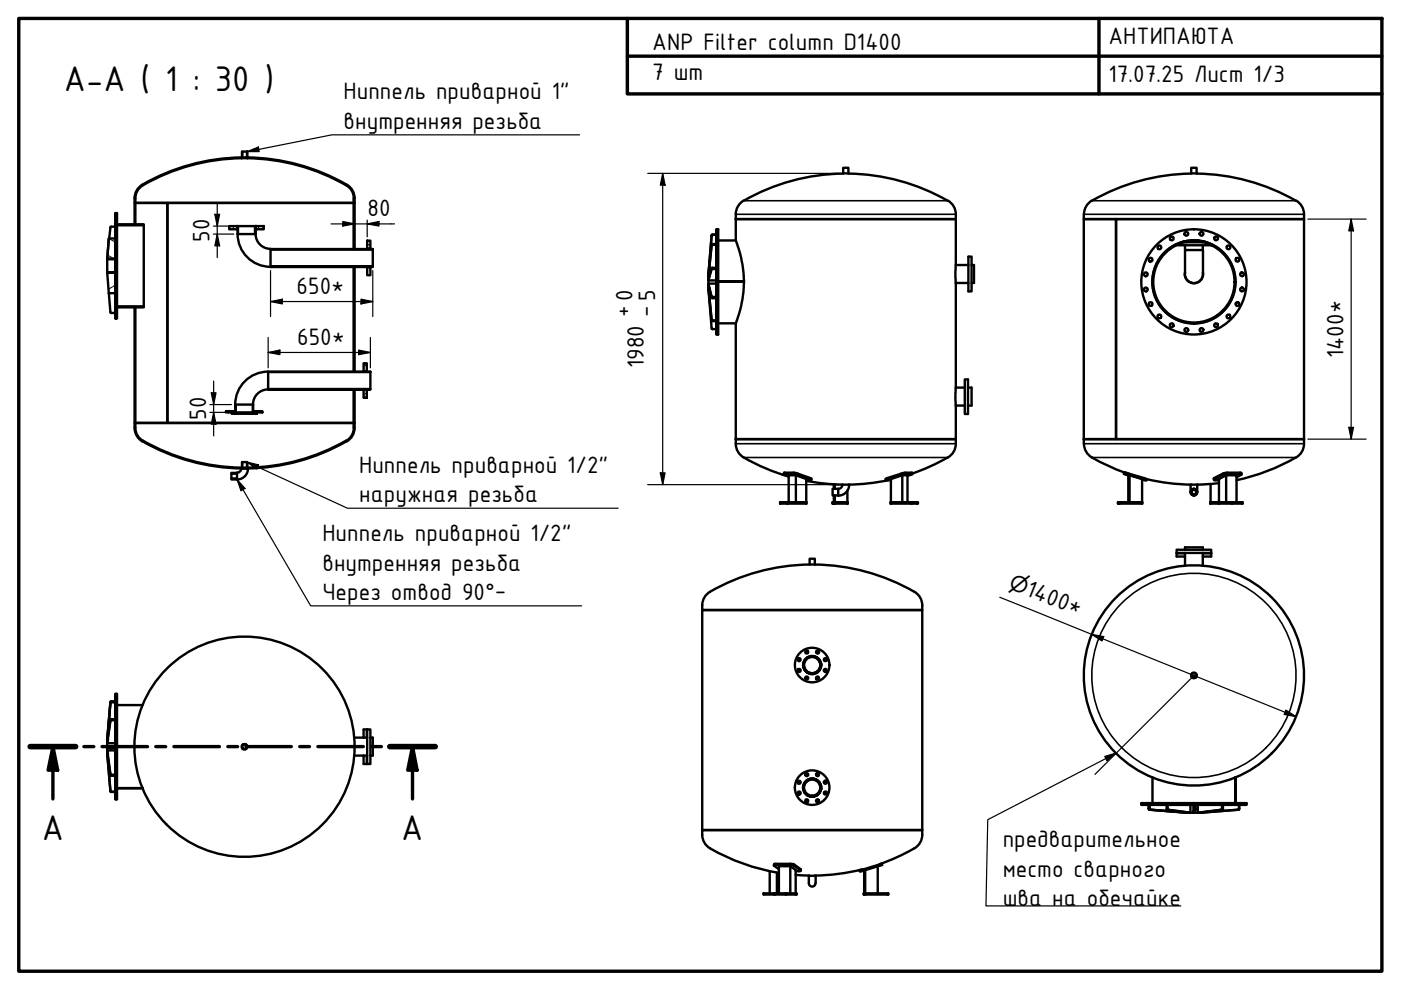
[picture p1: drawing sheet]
<svg xmlns="http://www.w3.org/2000/svg" width="297mm" height="210mm" viewBox="0 0 297 210" stroke-linecap="round" stroke-linejoin="round" font-family="sans-serif">
<!-- layer: Hatch (ISO) -->
<g fill="none" stroke="#000" stroke-width=".21">
<path d="M31.3 38.5l.2 .2M34.2 37.1l.1 .2M37.2 35.9l.1 .2M40.3 34.9v.2M43.5 34.2l.1 .2M46.9 33.7v.1M50.4 33.4l.1 .2M51.4 32.7l-.1 .1M52.4 33.3h.1M54.1 33.5l.1 .2M58 33.8l.1 .3M62.1 34.6l.1 .3"/>
<path d="M66.5 35.9l.1 .3M71.4 38l.1 .3M22.8 54.1l1.4 .8M23.1 50.6l1.3 .7M23.5 54.9l.1 .1M24.3 57.8h.1M24.4 58.3l.2 .3M24.4 52l.2 .3M24.4 45.6l.2 .3M24.6 46.3l.2 .1M25.8 47.6l-.2 .2M28.5 44l.2 .3"/>
<path d="M28.9 40.6l.1 .2M30.3 47.6l-.2 .2M49.7 47.9l-.4 .7M50.4 47.9l.1 .2M54.1 48.7l.1 .1M55 47.9l-.4 .7M61 52.8l-.1 .1M61.8 56.4l-.1 .2M65.5 52.8l-.1 .1M66.3 56.4l-.1 .2M70 52.8l-.2 .1M70.8 56.4l-.1 .2"/>
<path d="M74.5 52.8l-.2 .1M75 50.1l.2 .2M75 45.6l.2 .2M75 59.1l.2 .2M75.3 56.4l-.1 .2M77.9 51.7l.6 .4M78 56.6l.5 .3M79 52.8l-.2 .1M24.4 64.7l.2 .3M24.4 60.5l-1.4 .8M24.6 66.1l.2 .1M26.4 65l-.2 .2"/>
<path d="M28.5 80l.2 .2M28.5 75.5l.2 .2M28.5 71l.2 .2M28.5 66.5l.2 .2M57.4 78.8v.1M61.9 78.8l-.1 .1M66.4 78.8l-.1 .1M70.9 78.8l-.1 .1M75 77.1l.2 .1M75 72.6l.2 .1M75 68.1l.2 .2M75 63.6l.2 .2"/>
<path d="M75.4 78.8l-.1 .1M77.8 77.4l-.7 .3M28.5 89l.2 .2M28.5 84.5l.2 .2M29.3 92.4l-.1 .2M31.9 94.2l-.1 .2M34.8 95.6l-.1 .2M37.8 96.8l-.1 .2M40.9 97.7l-.1 .2M44.2 98.5l-.1 .2M47.5 98.9v.2M48.3 87.2l-.2 .2"/>
<path d="M49.4 87.2l-.1 .2M49.4 87.4l.2 .3M49.9 86.5l.1 .2M51.1 99.2l-.1 .1M51.4 98.7l-.1 .1M52.4 98.5v.1M53.6 87.1l.1 .1M53.9 87.4l.2 .3M54.4 87.2l-.2 .2M54.8 99l-.1 .2M55.4 87.2l-.2 .2M58.3 82.5l-.1 .1"/>
<path d="M58.8 98.6l-.2 .2M62.7 82.5v.1M62.9 97.7l-.1 .2M67.2 82.5l-.1 .1M67.4 96.2l-.1 .3M71.7 82.5l-.1 .1M72.4 93.9l-.1 .3M75 86l.2 .2M76.2 82.5l-.1 .1M77.8 83.3l-.7 .4M49.5 100.3l-.2 .1M49.8 101.4l-.2 .3"/>
</g>
<!-- layer: Visible (ISO) -->
<g fill="none" stroke="#000" stroke-width=".51">
<path d="M51.3 33.4a42.6 42.6 0 0 0-21.6 6.1 3.8 3.8 0 0 0-1.2 3.5h.2a3.9 3.9 0 0 1 2.9-4.4 43.3 43.3 0 0 1 19.7-5.1M51.3 33.4h1.2v.1h-1.2M51.3 33.4v.1M51.3 32.1l.1 1.3zM51.4 32.1h1M52.4 32.1v1.3zM52.4 33.4a43.5 43.5 0 0 1 21.1 5.8M52.4 33.5a42.8 42.8 0 0 1 21.5 6.1 3.2 3.2 0 0 1 1.1 2.4M73.5 39.1a3.6 3.6 0 0 1 1.7 3.9h-.2v-1M178.8 36.8v-1.2h1.1v1.2M179.9 36.8a43.5 43.5 0 0 1 21.1 5.8M179.9 36.8a44.1 44.1 0 0 0-22.2 5.8"/>
<path d="M252.5 36.8a43.5 43.5 0 0 0-21 5.8M252.6 35.6h1.1v1.2h-1.1zM253.7 36.8a43.5 43.5 0 0 1 21.1 5.8M22.7 57.8h1.7zM22.7 55v2.8M23.1 50.6h1.3v4.3h-1.7zM23.1 50.6l-.4 4.3 1.7 .1-1.7-.1M24.4 45.2h.2v22.3h-.2zM24.4 48.1h-1l-.2 2.5M24.6 45.2h.2v2.3h-.2zM24.8 47.6h5.7v.2h-5.7zM24.8 47.5v.1"/>
<path d="M24.8 47.8v17.2M28.5 43h.2v4.5h-.2zM28.5 47.5v.1M28.7 47.5v.1M30.5 47.8v17.2M48.6 47.9h1.7v.7h-1.7zM50.3 47.9h.1M50.3 48.6h.1M50.4 47.9l.1 1.7M50.4 49.6h3.8M50.4 47.9v1.7M50.4 49.6a7 7 0 0 0 6.9 7"/>
<path d="M50.5 47.9h3.6M54.1 49.6v-1.7h.1v1.7M54.2 47.9h1.7v.7h-1.7zM54.2 49.6a3.2 3.2 0 0 0 3.1 3.2M57.4 52.9h21.6v-.1h-21.6v3.8h21.6v-.2h-21.6M75 52.8v-9.8h-39.5v46.7h39.5v-7.1M75 52.8h.1M75 52.8h.2M75.2 52.8v-9.8h-46.5h6.8v46.7M75.2 52.8h.1M77.9 56.6h.6v1.7h-.6zM77.9 51h.6v1.8h-.6z"/>
<path d="M77.9 52.8h.1M78.5 52.8h.1M79 52.9v3.5M150.2 58.3v.2M150.4 58.6h-.2v.6M150.9 50l-.7 8.3M151.8 48.6h.3v22.3h-.3zM151.8 57h-.9l-.7 2.5v-.3M151.8 56.8h-.9l-.7 2.4M151.8 59.5h-1.6v.9l.7 2.8h.9M151.8 49.8h-.8l-.1 .2M151.8 51.9l-.9 .1-.7 6.6v-.1"/>
<path d="M151.8 51.7l-.9 .1-.7 6.7M152.1 48.6h.2v22.3h-.2zM152.3 59.7h5.4M152.3 51h3.7M156 46.5h46.6M157.7 42.5a3.3 3.3 0 0 0-1.7 2.9v5.6l1.2 3.8 .4 2.6 .1 2.8-.1 1.9-.4 2.6-1.2 3.8v25.6a3.3 3.3 0 0 0 1.7 2.9M201 42.5a3.3 3.3 0 0 1 1.6 2.9v36.8M202.6 56.2h2.7M205.3 54.4h.7v7.4h-.7zM206 56.2h.5v3.8h-.5M229.8 46.5h6.8v46.6h-6.8zM229.8 45.4v1.1h46.7"/>
<path d="M231.5 42.5a3.3 3.3 0 0 0-1.7 2.9M236.6 46.5v46.6h39.9h-46.7M249.5 52h7.3M249.5 51.7v.1M250.4 51.4h.2M250.8 51.2h.1M251.2 51.2h.1M251.2 57.8a1.94 1.94 0 0 0 2 2.2 1.94 1.94 0 0 0 1.9-2.2M251.2 58.1v-5.1h3.9v5.1a1.93 1.93 0 0 1-2 1.9 1.93 1.93 0 0 1-1.9-1.9M251.2 52v1M251.3 51.4h3.6M251.9 51.2h2.4"/>
<path d="M253.9 51.2h.1M254 51.2h.1M254 51h.1M255 52v1M255.1 51.2h.1M255.4 51.2h.1M255.7 51.4h.1M256.8 51.7v.1M261.7 59.8a8.6 8.6 0 0 0-12.5-7.7 8.6 8.6 0 0 0-1 14.7 8.6 8.6 0 0 0 13.5-5.9v-1.1M261.9 59.7h-.2h.2M261.9 59.8a8.8 8.8 0 0 0-12.8-7.8 8.8 8.8 0 0 0-1 15 8.8 8.8 0 0 0 13.7-6l.1-1.2M274.8 42.5a3.3 3.3 0 0 1 1.7 2.9v48.7a3.3 3.3 0 0 1-1.7 2.9"/>
<path d="M23.1 62.2h1.3v-4.4h-1.7l.7 8.5 1 .1M24.6 65.2h.2v2.3h-.2zM24.8 65h5.7v.2h-5.7zM24.8 65.2h.1M28.5 65.2h.2v24.5h-.2zM28.5 65.2h.1M28.7 65.2h.1M56.8 78.8a7 7 0 0 0-6.9 7M56.9 78.9l21.6-.1h-21.6v3.8h21.6v-.1h-21.6M75 78.8h.1M75 78.8v-22.2h.2v22.2M75 78.8h.2"/>
<path d="M75.2 78.8h.1M77.1 77h.7v1.8h-.7zM77.1 78.8h.1M77.8 78.8h.1M78.5 78.9v3.6M150.2 60.4l.7 7.6 .9 .1M150.2 61.1v.2M150.2 61.3h.1M150.2 61.3l.7 8.4 .9 .1M150.3 60.9h-.1l.7 6.9 .9 .1M151.8 60.1h-1.6l.7 2.8 .9 .1M152.3 68.6h3.7"/>
<path d="M202.6 60h2.7M30.2 93.5a43.5 43.5 0 0 0 21 5.8M30.3 93.4a43.3 43.3 0 0 0 20.9 5.8M30.3 93.4a3.5 3.5 0 0 1-1.6-3.7h-.2a3.7 3.7 0 0 0 1.7 3.9M47.9 87.2h.6v.2h-.6zM48.5 87.4h.6M48.5 87.2h.6M49.1 87.2h.6v.2h-.6zM49.1 87.4h.9v.3h-.9zM49.7 87.2h.2M49.9 85.8h3.8v1.6l-.1-1.6M49.9 85.8v1.6l.1-1.6"/>
<path d="M50 87.4h3.6M50 87.7h3.6M51.1 99.3a.87 .87 0 0 1-.8 .9l-.1 1.5M51.1 99.4h1.5M51.3 99.2h1.2v.2M51.3 99.2v.2M51.3 98l.1 1.2zM51.4 98h1M52.4 98v1.2zM52.6 99.3a2.31 2.31 0 0 1-2.3 2.4M53.6 87.4h.8v.3h-.8zM53.7 87.2h.1"/>
<path d="M53.8 87.2h.7v.2h-.7zM54.5 87.4h.6M54.5 87.2h.6M55.1 87.2h.5v.2h-.5zM56.8 82.6a3.2 3.2 0 0 0-3.2 3.2M73.4 93.4a43.3 43.3 0 0 1-21 5.8M73.5 93.6a43.5 43.5 0 0 1-21.1 5.7M75 90.7v-1h.2a3.7 3.7 0 0 1-1.7 3.9M75 82.6h.2v7.1h-46.5M75 82.6h.1M75 90.7a3.2 3.2 0 0 1-1.6 2.7M75.2 82.6h.1"/>
<path d="M77.1 82.6h.7v1.7h-.7zM156 93.1h46.6M157.6 97a43.5 43.5 0 0 0 9.6 4M201 97l-3.3 1.7-4.3 1.7M202.6 82.2v11.9a3.3 3.3 0 0 1-1.6 2.9M202.6 82.2h2M202.6 86h2M204.6 80.4h.6v7.4h-.6zM205.2 82.2h.8v3.8h-.8M229.8 93.1v1M229.8 94.1a3.6 3.6 0 0 0 2.4 3.3l3.1 1.5 3.2 1.3M274.8 97a43.5 43.5 0 0 1-12.6 4.8"/>
<path d="M49.1 100.4h1.1M50.2 101.4h-1.1v.3h1.1M50.2 100.3h-1.1v1.1M165.4 106.5h5.6v.3h-5.6zM166.2 100.5v-.3l2.7 .1 2.9 1.1 .2 .1v.3M167.2 101l-1-.5h2.3l3.5 1.3h-1.1M167.2 106.5v-5.7h1.5l2.2 .8v4.9M168.7 100.8v5.7M170.9 101.9l3.5 .6 4.3 .3M171.7 119.7v-1.2h1.1v1.2M176.5 106.5h3.2v.3h-3.2zM176.8 102.7v.9"/>
<path d="M176.8 105v1.5M177 102.7v.9M177 105v1.5M177.7 103.6h-1.2v1.4h1.2M178.6 102.8h1.4a2.31 2.31 0 0 1-2.3 2.3v-1.5a.87 .87 0 0 0 .9-.8zM179.7 104v2.5M188.3 101.8a43.5 43.5 0 0 1-8.4 1M188.8 106.5h5.6v.3h-5.6zM188.9 106.5v-4.9l2.4-.8h1.1v5.7M191.3 100.8v5.7M192.4 100.9l1-.4h-1.5l-4.1 1.3h1.1M193.4 100.5v-.3l-2.1 .1-3.5 1.2v.3"/>
<path d="M237 106.5h5.2v.3h-5.2zM238.3 100.5l4.7 1.3-.9-.1M238.3 100.5l.1-.3 .7 .1 4 1.2v.3M238.3 100.5l.9 .3M239.2 100.8l2.9 .8v4.9M239.2 100.8v5.7M239.5 100.8v5.7M243.1 101.6a43.5 43.5 0 0 0 9.4 1.2M249.5 116.6h7.3v.6h-7.3zM251.2 116.6v-.6h3.8v.6M251.2 117.2v2.7M251.2 117.3h-1.7v.7h1.7"/>
<path d="M252.4 104.4v-1.6h1.4v1.6M255 117.2v2.7M255 117.3h1.8v.7h-1.8M256.6 106.5h6.8v.3h-6.8zM256.7 102.6v3.9M258.4 106.5v.3M258.4 102.4l-4.7 .4M258.4 106.5v-4.9l1.6-.8h2.2v5.7M260 100.8v5.7M262.2 101.2l1-.6v-.1h-3.4l-2.4 1.2 .1 .1h.9M263.2 100.6l-.1-.4-3.6 .1-2.1 1.1v.3M148.9 129.3h46.6v46.7h-46.6z"/>
<path d="M193.9 125.5a3.6 3.6 0 0 1 1.6 3.8h-46.6a4 4 0 0 1 2.9-4.5 43.4 43.4 0 0 1 42 .7M22.7 159.3l.7 8.5 1 .1M22.7 158.5l.7 5.9 1 .1M22.7 156.8v.1M22.7 159.8h.1M22.8 159.7l.6 8.1 1 .1M22.8 156.9l-.1 .4M24.4 147.1h.2v22.4h-.2zM24.4 148.7l-1 .1-.7 8.1M24.4 148.9l-1 .1-.7 7.9M24.4 148.8h-.9l-.1 .2M24.4 152.7l-1 .1-.7 4.8v-.3"/>
<path d="M24.4 152.5h-1l-.7 4.8M24.4 157.6h-1.7v.9l.7 .2h1M24.4 158.2h-1.7l1.7 .2M24.4 159.1h-1.7l.7 5.1 1 .1M24.6 147.1h.2v22.4h-.2zM24.8 149.5h5.4M75.1 156.4h2.8M77.1 156.4v-1.7h.7v1.7M77.9 154.7h.6v7.3h-.6zM78.5 156.4h.5v3.8h-.5M170.3 140.7v.3M174.1 140.7v.3"/>
<path d="M30.2 167.1h-5.4h5.4M75.1 160.2h2.8M77.1 160.2v1.8h.7v-1.8M148.9 177v-1h46.6v1M148.9 177a3.7 3.7 0 0 0 2.8 3.5 43.5 43.5 0 0 0 13.4 4.6M170.3 167v.3M174.1 167v.3M193.8 179.9l-4 2-3.3 1.3M195.5 177a3.3 3.3 0 0 1-1.6 2.9M242 170.4h22.3v.3h-22.3zM242 170.3h22.3v.1h-22.3zM243.5 170.7l.1 1 8.1 .6"/>
<path d="M243.7 170.7v.9l.1 .1M243.8 170.7v.9l.1 .1 7.8 .6M244.3 164.8v5.5M247.4 170.7v1l4.8 .6M247.6 170.7v1l4.8 .6h-.2M251.6 172.3h.1M251.8 172.3h.4M252.4 170.7v1.6h.9l.2-1.6M253 170.7v1.6l.2-.6v-1M254 170.7v1.6l5-.6 .1-1M254.2 172.3h.4M259.3 170.7l-.1 1-5.9 .6"/>
<path d="M261.9 164.8v5.5v-5.5M262.7 170.7v.8l-.1 .2-8 .6M262.8 170.7v.8l-.2 .2-8 .6M163.2 184.7v4.7M164.1 183.5l.1-.4 3.9 .1 1.7 1.1v.3M164.2 189.4v.3M164.7 185v4.4M165.1 184.3l-1-.9h4l1.7 1.1-.2 .2h-.9M165.1 189.4v-5.7h2.5l1.1 .8v5.2h-6.8v-.3h6.8M167.6 183.7v5.7M168.7 185.5l2.9 .1M172.9 187.3v-1.6h-1.4v1.6a.7 .7 0 0 0 .7 .7 .7 .7 0 0 0 .7-.7"/>
<path d="M182.2 184.5l.1 .2 1-.2M182.8 184.3a43.5 43.5 0 0 1-10 1.3M183.1 189.4h5.2v.3h-5.2zM183.2 184.5v4.9M183.4 184.5v4.9M186.1 183.7v5.7M186.9 183.1h.1M186.9 183.1l.1 .3-3.7 1.1M186.9 183.1l-4.6 1.4"/>
<circle cx="242.9" cy="58.2" r=".4"/>
<circle cx="243.9" cy="55.1" r=".4"/>
<circle cx="245.8" cy="52.4" r=".4"/>
<circle cx="248.4" cy="50.5" r=".4"/>
<circle cx="251.5" cy="49.6" r=".4"/>
<circle cx="253.1" cy="59.8" r="11.2"/>
<circle cx="253.1" cy="59.8" r="8.8"/>
<circle cx="254.7" cy="49.6" r=".4"/>
<circle cx="257.8" cy="50.5" r=".4"/>
<circle cx="260.5" cy="52.4" r=".4"/>
<circle cx="262.4" cy="55.1" r=".4"/>
<circle cx="263.3" cy="58.2" r=".4"/>
<circle cx="242.9" cy="61.4" r=".4"/>
<circle cx="243.9" cy="64.5" r=".4"/>
<circle cx="245.8" cy="67.1" r=".4"/>
<circle cx="248.4" cy="69" r=".4"/>
<circle cx="251.5" cy="70" r=".4"/>
<circle cx="254.7" cy="70" r=".4"/>
<circle cx="257.8" cy="69" r=".4"/>
<circle cx="260.5" cy="67.1" r=".4"/>
<circle cx="262.4" cy="64.5" r=".4"/>
<circle cx="263.3" cy="61.4" r=".4"/>
<circle cx="253.1" cy="104.3" r=".7"/>
<circle cx="253.1" cy="104.3" r=".49"/>
<circle cx="169.4" cy="139.9" r=".32"/>
<circle cx="171" cy="138.3" r=".32"/>
<circle cx="173.3" cy="138.3" r=".32"/>
<circle cx="175" cy="139.9" r=".32"/>
<circle cx="51.8" cy="158.3" r=".49"/>
<circle cx="51.8" cy="158.3" r=".57"/>
<circle cx="51.8" cy="158.3" r="23.3"/>
<circle cx="169.4" cy="142.1" r=".32"/>
<circle cx="171" cy="143.8" r=".32"/>
<circle cx="172.2" cy="141" r="3.7"/>
<circle cx="172.2" cy="141" r="1.93"/>
<circle cx="172.2" cy="141" r="1.71"/>
<circle cx="172.2" cy="141" r="1.76"/>
<circle cx="172.2" cy="141" r="1.88"/>
<circle cx="173.3" cy="143.8" r=".32"/>
<circle cx="175" cy="142.1" r=".32"/>
<circle cx="253.1" cy="143.2" r="23.3"/>
<circle cx="253.1" cy="143.2" r=".57"/>
<circle cx="253.1" cy="143.2" r=".49"/>
<circle cx="169.4" cy="168.1" r=".32"/>
<circle cx="169.4" cy="165.9" r=".32"/>
<circle cx="171" cy="169.8" r=".32"/>
<circle cx="171" cy="164.2" r=".32"/>
<circle cx="172.2" cy="167" r="1.71"/>
<circle cx="172.2" cy="167" r="1.88"/>
<circle cx="172.2" cy="167" r="1.8"/>
<circle cx="172.2" cy="167" r="1.93"/>
<circle cx="172.2" cy="167" r="3.7"/>
<circle cx="173.3" cy="169.8" r=".32"/>
<circle cx="173.3" cy="164.2" r=".32"/>
<circle cx="175" cy="168.1" r=".32"/>
<circle cx="175" cy="165.9" r=".32"/>
</g>
<!-- layer: Visible Narrow (ISO) -->
<g fill="none" stroke="#000" stroke-width=".34">
<path d="M150.9 51.9v.1M150.9 56.8v.3M151 51.7v.2M151 56.8v.2M156 45.4h46.6M157.6 42.6h43.4M229.8 45.4h46.7M231.5 42.6h43.3M251.2 51.2h.1M252.3 51h.1M252.3 51.2h.1M252.4 51.2h.1"/>
<path d="M255 51.2h.1M150.9 62.9v.2M150.9 67.7v.2M151 63v.2M151 67.9v.2M156 94.1h46.6M157.6 97h43.4M229.8 94.1h46.7M231.5 97h43.3M165.4 106.5v.3M166.4 100.2l-.1 .3M166.9 106.5v.3"/>
<path d="M167.1 106.5v.3M168.3 100.2l-.1 .3M169.2 100.4l-.1 .3M170.9 106.5v.3M171.8 101.4l-.1 .2M176.5 106.5v.3M176.9 106.5v.3M177.1 106.5v.3M179.6 106.5v.3M188.1 101.4l.1 .2M188.9 106.5v.3M191.1 100.4v.3"/>
<path d="M191.9 100.2l.1 .3M193.1 106.5v.3M193.3 100.2l.1 .3M193.4 106.5v.3M194.4 106.5v.3M237 106.5v.3M237.2 106.5v.3M237.4 106.5v.3M238.4 100.2l-.1 .3M238.7 100.2l-.1 .3M239.4 100.4l-.1 .3M242.1 106.5v.3"/>
<path d="M242.6 101.4l-.1 .2M256.7 106.5v.3M257.4 101.4l.1 .2M258.4 106.5v.3M259.2 100.4l.1 .3M260.2 100.2v.3M261.1 106.5v.3M261.3 106.5v.3M262.9 100.2v.3M263.4 106.5v.3M243.7 171.5h.1M243.8 171.7h.1"/>
<path d="M247.4 171.5h.2M247.4 171.7h.2M253.2 171.5h.3M253.2 171.7h.3M259 171.7h.2M259.1 171.5h.2M262.5 171.7h.1M262.7 171.5h.1"/>
<circle cx="253.1" cy="143.2" r="21.7"/>
</g>
<!-- layer: Visible (ISO) -->
<g fill="#000">
<circle cx="22.7" cy="57.8" r=".25"/>
<circle cx="22.8" cy="54.9" r=".25"/>
<circle cx="54.2" cy="47.9" r=".25"/>
<circle cx="54.2" cy="48.6" r=".25"/>
<circle cx="75" cy="56.6" r=".25"/>
<circle cx="75.2" cy="56.6" r=".25"/>
<circle cx="77.9" cy="56.6" r=".25"/>
<circle cx="78.5" cy="56.6" r=".25"/>
<circle cx="254" cy="51" r=".25"/>
<circle cx="256.8" cy="52" r=".25"/>
<circle cx="150.2" cy="61.3" r=".25"/>
<circle cx="77.1" cy="82.6" r=".25"/>
<circle cx="77.8" cy="82.6" r=".25"/>
<circle cx="176.5" cy="106.5" r=".25"/>
<circle cx="176.5" cy="106.8" r=".25"/>
<circle cx="194.4" cy="106.5" r=".25"/>
<circle cx="194.4" cy="106.8" r=".25"/>
<circle cx="237" cy="106.5" r=".25"/>
<circle cx="237" cy="106.8" r=".25"/>
<circle cx="238.4" cy="100.2" r=".25"/>
<circle cx="22.7" cy="159.8" r=".25"/>
<circle cx="22.7" cy="156.8" r=".25"/>
<circle cx="251.6" cy="172.3" r=".25"/>
<circle cx="254.6" cy="172.3" r=".25"/>
<circle cx="168.7" cy="189.7" r=".25"/>
<circle cx="168.7" cy="189.4" r=".25"/>
<circle cx="182.3" cy="184.7" r=".25"/>
<circle cx="183.1" cy="189.7" r=".25"/>
<circle cx="183.1" cy="189.4" r=".25"/>
</g>
<!-- layer: Visible Narrow (ISO) -->
<g fill="#000">
<circle cx="150.9" cy="50" r=".17"/>
<circle cx="151" cy="49.8" r=".17"/>
<circle cx="252.3" cy="51" r=".17"/>
</g>
<!-- layer: Section Line (ISO) -->
<g fill="none" stroke="#000" stroke-width=".72">
<path d="M6.4 158.3h9.6M11.2 158.3l1 5h-2zM11.2 158.3v11.1M17.8 158.3h2.1M21.6 158.3h9.7M33 158.3h2.1M36.9 158.3h9.6M48.3 158.3h2.1M52.2 158.3h9.6M63.5 158.3h2.1M67.4 158.3h9.6M78.8 158.3h2.1"/>
<path d="M82.6 158.3h9.7M87.5 158.3l.9 5h-2zM87.5 158.3v11.1"/>
</g>
<path d="M6.4 158.3h9.6M82.6 158.3h9.7" fill="none" stroke="#000" stroke-width="1.2"/>
<path d="M11.2 158.3l1 5h-2zM87.5 158.3l.9 5h-2z" fill="#000"/>
<!-- layer: Border (ISO) -->
<path d="M4 3.9h289v202h-289zM133 3.9v16h160M133 11.9h160M233 3.9v16" fill="none" stroke="#000" stroke-width=".72"/>
<!-- layer: Sketch Geometry (ISO) -->
<path d="M253.2 143.2l-21 21" fill="none" stroke="#000" stroke-width=".25"/>
<!-- layer: Dimension (ISO) -->
<g fill="none" stroke="#000" stroke-width=".25">
<path d="M137.3 36.8h40.6M140.5 36.8l.5 2.5h-1zM140.5 36.8v66M45.3 47.9h4.3M45.3 49.6h4.3M45.6 45.4h1l-.5 2.5zM46.1 49.6l.5 2.5h-1zM46.1 42.9v11.7M57.4 57.4v9.7M70.2 47.5h13.5M72.7 47l2.5 .5-2.5 .4zM77.9 47.5l2.4-.5v.9z"/>
<path d="M77.9 46.7v3.5M79 57.4v9.7M277.3 46.5h12.3M286.5 46.5l.5 2.5h-1zM286.5 46.5v46.6M56.9 74.7l2.5-.5v1zM56.9 74.7h21.6M56.9 71.6v6.4M57.4 63.9l2.5-.5v1zM57.4 63.9h21.6M76 74.2l2.5 .5-2.5 .5zM76.5 63.4l2.5 .5-2.5 .5z"/>
<path d="M78.5 71.6v6.4M44.5 85.8h4.6M44.5 87.4h4.6M44.8 83.3h1l-.5 2.5zM45.3 87.4l.5 2.5h-1zM45.3 80.8v11.6M277.3 93.1h12.3M286 90.6h1l-.5 2.5zM137.3 102.8h40.5M140 100.3h1l-.5 2.5zM212 126.6l62.8 25.3M231.5 134.5l2.5 .5-.4 .9z"/>
<path d="M272.6 150.6l2.2 1.3-2.5-.4z"/>
</g>
<g fill="#000">
<path d="M140.5 36.8l.5 2.5h-1zM45.6 45.4h1l-.5 2.5zM46.1 49.6l.5 2.5h-1zM72.7 47l2.5 .5-2.5 .4zM77.9 47.5l2.4-.5v.9zM286.5 46.5l.5 2.5h-1zM56.9 74.7l2.5-.5v1zM57.4 63.9l2.5-.5v1zM76 74.2l2.5 .5-2.5 .5zM76.5 63.4l2.5 .5-2.5 .5zM44.8 83.3h1l-.5 2.5zM45.3 87.4l.5 2.5h-1z"/>
<path d="M286 90.6h1l-.5 2.5zM140 100.3h1l-.5 2.5zM231.5 134.5l2.5 .5-.4 .9zM272.6 150.6l2.2 1.3-2.5-.4z"/>
</g>
<!-- layer: Symbol (ISO) -->
<path d="M52.4 32.1l2.4-.9 .1 .9zM122.9 28.6h-52.5l-18 3.5M52.4 98l2.4 .6-.4 .9zM52.4 98l21.3 9.8h57.4M50.2 101.7l1.7 1.9-.8 .5zM50.2 101.7l15.7 26.8h57.4M236.7 159.7l-27.3 14.1-.4 18.3h41.4M234.2 160.4l2.5-.7-2 1.6z" fill="none" stroke="#000" stroke-width=".25"/>
<path d="M52.4 32.1l2.4-.9 .1 .9zM52.4 98l2.4 .6-.4 .9zM50.2 101.7l1.7 1.9-.8 .5zM234.2 160.4l2.5-.7-2 1.6z" fill="#000"/>
<g font-size="8.1">
<text x="13.5" y="19.2">A-A ( 1 : 30 )</text>
<text x="8.8" y="178.2">A</text>
<text x="85.1" y="178.2">A</text>
</g>
<g font-size="5.4">
<text x="138.3" y="10.6">ANP Filter column D1400</text>
<text x="235" y="9.4">АНТИПАЮТА</text>
<text x="138.3" y="16.9">7 шт</text>
<text x="235" y="17.4">17.07.25 Лист 1/3</text>
<text x="72.9" y="21.1">Ниппель приварной 1&quot;</text>
<text x="72.9" y="27.3">внутренняя резьба</text>
<text x="77.9" y="45.9">80</text>
<text x="44.4" y="51.2" transform="rotate(-90 44.4 51.2)">50</text>
<text x="62.9" y="62.3">650*</text>
<text x="133.6" y="67.2" transform="rotate(-90 133.6 67.2)">+0</text>
<text x="138.2" y="67.2" transform="rotate(-90 138.2 67.2)">-5</text>
<text x="63" y="73.1">650*</text>
<text x="284.9" y="75.9" transform="rotate(-90 284.9 75.9)">1400*</text>
<text x="136.5" y="78.1" transform="rotate(-90 136.5 78.1)">1980</text>
<text x="43.7" y="89" transform="rotate(-90 43.7 89)">50</text>
<text x="76.2" y="100.3">Ниппель приварной 1/2&quot;</text>
<text x="76.2" y="106.5">наружная резьба</text>
<text x="68.4" y="114.7">Ниппель приварной 1/2&quot;</text>
<text x="68.4" y="121">внутренняя резьба</text>
<text x="68.4" y="127.2">Через отвод 90°­</text>
<text x="217.3" y="126.1" transform="rotate(22 217.3 126.1)">1400*</text>
<text x="212.6" y="179.6">предварительное</text>
<text x="212.6" y="185.9">место сварного</text>
<text x="212.6" y="192.1">шва на обечайке</text>
</g>
<text font-size="4.6" x="213.7" y="124.6" transform="rotate(22 213.7 124.6)">⌀</text>
</svg>
